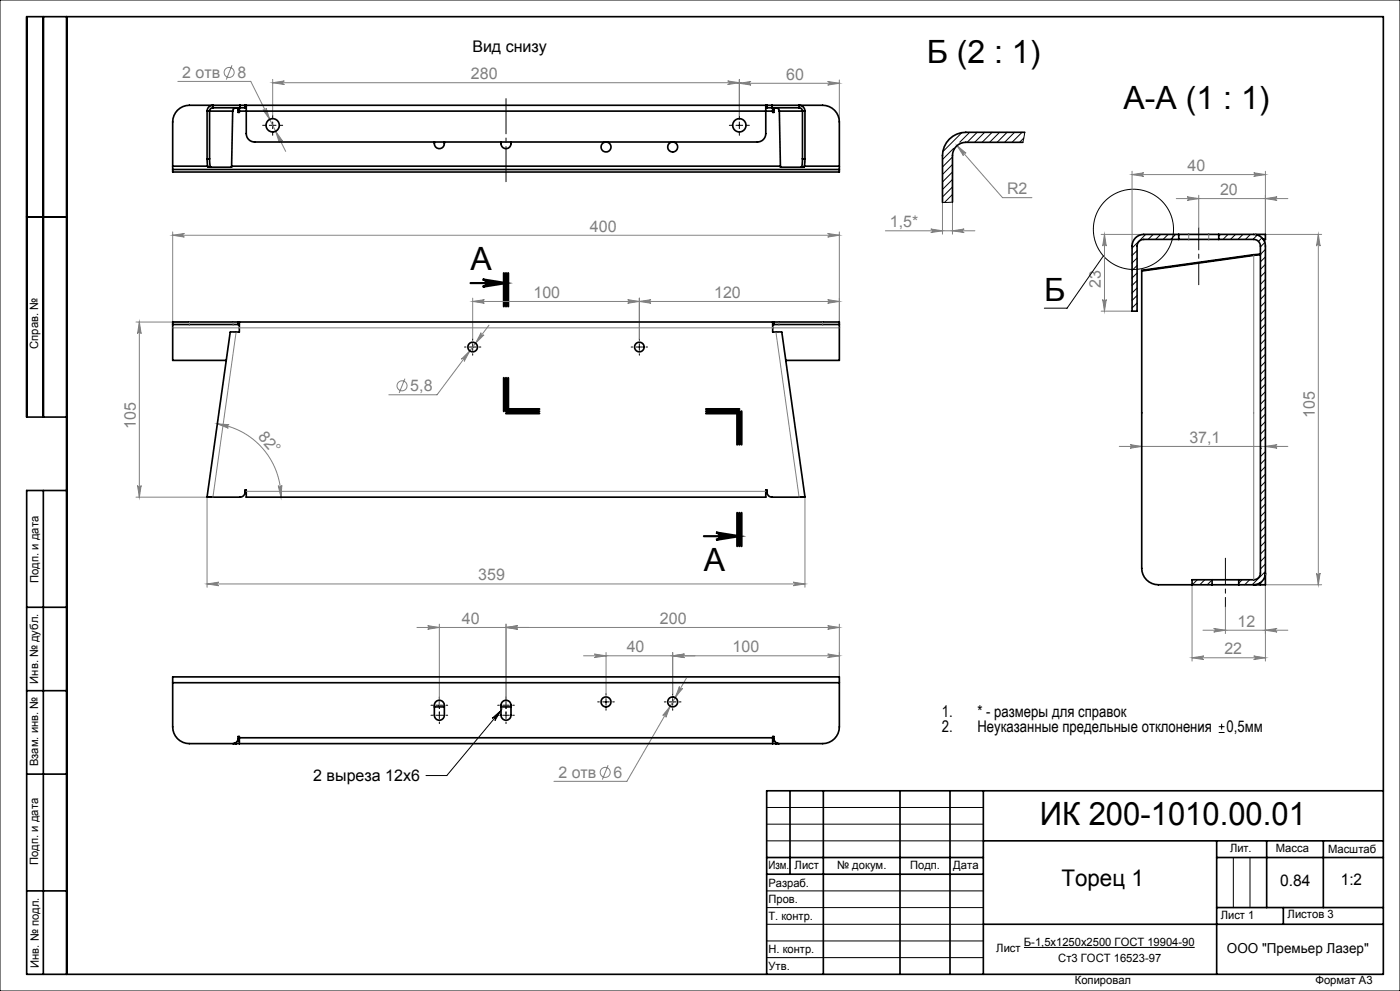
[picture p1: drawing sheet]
<svg xmlns="http://www.w3.org/2000/svg" width="420mm" height="297mm" viewBox="0 0 420 297" stroke-linecap="round" stroke-linejoin="round" font-family="sans-serif">
<g fill="none" stroke="#808080" stroke-width=".3">
<path d="M69.6 19.6l-1.7 4.3M53.3 24.4h21.9l10.5 21M78.9 32.9a.54 .54 0 0 0 .7 .2 .54 .54 0 0 0 .2-.7l1.1 3.4zM81.8 24.8l3.5-.5a.54 .54 0 0 0-.5 .5 .54 .54 0 0 0 .5 .5zM81.8 23.8v10.7M81.8 24.8h140M82.7 39.3l2 2.9a.54 .54 0 0 0-.7-.2 .54 .54 0 0 0-.2 .7zM218.3 24.3l3.5 .5-3.5 .5a.54 .54 0 0 0 .5-.5 .54 .54 0 0 0-.5-.5zM221.8 23.8v10.7M221.8 25h30M221.8 25l3.5-.6a.54 .54 0 0 0-.5 .6 .54 .54 0 0 0 .5 .5zM248.3 24.4l3.5 .6-3.5 .5a.54 .54 0 0 0 .5-.5 .54 .54 0 0 0-.5-.6z"/>
<path d="M251.8 24v12.5M287.1 43.6l13.7 15.6h8.8M287.1 43.6l2.7 2.3a.54 .54 0 0 0-.7 0 .54 .54 0 0 0-.1 .7zM339.6 51.3v22.4M339.6 52.3h40M339.6 52.3l3.5-.5a.54 .54 0 0 0-.5 .5 .54 .54 0 0 0 .5 .6zM352.9 59.5h33.5M356.1 59l3.5 .5-3.5 .6a.54 .54 0 0 0 .5-.6 .54 .54 0 0 0-.5-.5zM359.6 58.5v9.7M376.1 51.8l3.5 .5-3.5 .6a.54 .54 0 0 0 .5-.6 .54 .54 0 0 0-.5-.5zM379.6 59.5l3.5-.5a.54 .54 0 0 0-.5 .5 .54 .54 0 0 0 .5 .6zM379.6 51.3v22.4"/>
<path d="M51.8 69.5v27M51.8 70.5h200M51.8 70.5l3.5-.5a.54 .54 0 0 0-.5 .5 .54 .54 0 0 0 .5 .5zM248.3 70l3.5 .5-3.5 .5a.54 .54 0 0 0 .5-.5 .54 .54 0 0 0-.5-.5zM251.8 69.5v27M265.6 69.2h26.9M279.2 68.6l3.5 .6-3.5 .5a.54 .54 0 0 0 .6-.5 .54 .54 0 0 0-.6-.6zM282.7 60.7v9.5M285.7 69.2l3.5-.6a.54 .54 0 0 0-.5 .6 .54 .54 0 0 0 .5 .5zM285.7 60.6v9.6M330.3 70.3h12.8M331.3 70.3l.6 3.5a.54 .54 0 0 0-.6-.6 .54 .54 0 0 0-.5 .6z"/>
<path d="M331.3 70.3v23M376.1 70.3h20.4M395.5 70.3l.5 3.5a.54 .54 0 0 0-.5-.6 .54 .54 0 0 0-.5 .6zM395.5 70.3v105M40.8 96.5h16M41.8 96.5v52.5M41.8 96.5l.5 3.5a.54 .54 0 0 0-.5-.5 .54 .54 0 0 0-.5 .5zM141.8 90.3l3.5-.5a.54 .54 0 0 0-.5 .5 .54 .54 0 0 0 .5 .6zM141.8 89.3v12.2M141.8 90.3h110M144.3 99.7a.54 .54 0 0 0 .2 .7 .54 .54 0 0 0 .7 0l-2.5 2.4zM146.7 97.5l-15.6 20.8h-14.4"/>
<path d="M188.3 89.8l3.5 .5-3.5 .6a.54 .54 0 0 0 .5-.6 .54 .54 0 0 0-.5-.5zM191.8 90.3l3.5-.5a.54 .54 0 0 0-.5 .5 .54 .54 0 0 0 .5 .6zM191.8 89.3v12.2M248.3 89.8l3.5 .5-3.5 .6a.54 .54 0 0 0 .5-.6 .54 .54 0 0 0-.5-.5zM330.3 93.3h9.3M330.8 89.8a.54 .54 0 0 0 .5 .5 .54 .54 0 0 0 .6-.5l-.6 3.5zM121.5 113.5l-1.7 4.3M138.4 107.6l2.5-2.4-1.6 3.1a.54 .54 0 0 0-.2-.7 .54 .54 0 0 0-.7 0zM65.2 127l3.5 .3a.54 .54 0 0 0-.6 .4 .54 .54 0 0 0 .4 .6zM65.2 127a22.2 22.2 0 0 1 19.1 22M335.8 133.8h50.6M339 133.3l3.5 .5-3.5 .5a.54 .54 0 0 0 .5-.5 .54 .54 0 0 0-.5-.5z"/>
<path d="M379.6 133.8l3.5-.5a.54 .54 0 0 0-.5 .5 .54 .54 0 0 0 .5 .5zM40.8 149h23.1M41.3 145.5a.54 .54 0 0 0 .5 .5 .54 .54 0 0 0 .5-.5l-.5 3.5zM62.1 148.9v27.1M83.5 145.6a.54 .54 0 0 0 .6 .4 .54 .54 0 0 0 .5-.5l-.3 3.5zM241.5 148.9v27.1M62.1 175h179.4M62.1 175l3.5-.5a.54 .54 0 0 0-.5 .5 .54 .54 0 0 0 .5 .5zM238 174.5l3.5 .5-3.5 .5a.54 .54 0 0 0 .5-.5 .54 .54 0 0 0-.5-.5zM357.6 175.3v22.8M376.1 175.3h20.4M379.6 171.8v26.3"/>
<path d="M395 171.8a.54 .54 0 0 0 .5 .5 .54 .54 0 0 0 .5-.5l-.5 3.5zM125.1 188h126.7M128.3 187.5l3.5 .5-3.5 .6a.54 .54 0 0 0 .5-.6 .54 .54 0 0 0-.5-.5zM131.8 187v24.4M151.8 188l3.5-.5a.54 .54 0 0 0-.5 .5 .54 .54 0 0 0 .5 .6zM151.8 187v24.4M178.3 196l3.5 .5-3.5 .6a.54 .54 0 0 0 .5-.6 .54 .54 0 0 0-.5-.5zM181.8 195.5v12.4M201.8 195.5v12.4M201.8 196.5l3.5-.5a.54 .54 0 0 0-.5 .5 .54 .54 0 0 0 .5 .6zM248.3 187.5l3.5 .5-3.5 .6a.54 .54 0 0 0 .5-.6 .54 .54 0 0 0-.5-.5zM248.3 196l3.5 .5-3.5 .6a.54 .54 0 0 0 .5-.6 .54 .54 0 0 0-.5-.5z"/>
<path d="M251.8 187v15.9M251.8 196.5h-76.7M357.6 197.1l3.5-.5a.54 .54 0 0 0-.5 .5 .54 .54 0 0 0 .5 .6zM357.6 197.1h22M360.9 188.9h25.5M364.1 188.3l3.5 .6-3.5 .5a.54 .54 0 0 0 .5-.5 .54 .54 0 0 0-.5-.6zM367.6 181.9v8M376.1 196.6l3.5 .5-3.5 .6a.54 .54 0 0 0 .5-.6 .54 .54 0 0 0-.5-.5zM379.6 188.9l3.5-.6a.54 .54 0 0 0-.5 .6 .54 .54 0 0 0 .5 .5zM201.1 211.7l-1.3 3.3a.54 .54 0 0 0-.2-.8 .54 .54 0 0 0-.8 .2zM203.8 205.8a.54 .54 0 0 0 .2 .7 .54 .54 0 0 0 .8-.2l-2.2 2.8zM205.9 203.2l-17.8 31h-21.9"/>
<path d="M182.4 229.3l-1.7 4.3"/>
<circle cx="68.7" cy="21.7" r="1.5"/>
<circle cx="120.6" cy="115.6" r="1.5"/>
<circle cx="181.6" cy="231.5" r="1.5"/>
</g>
<g fill="none" stroke="#000" stroke-width=".3">
<path d="M0 0h420v297h-420zM80.8 37.6h2M81.8 36.6v2M220.8 37.6h2M221.8 36.6v2M331 76.7l-10.9 15.7h-6.8M140.8 104h2M141.8 103v2M190.8 104h2M191.8 103v2M130.8 211.4h2M131.8 210.4v2"/>
<path d="M147.6 215.3l2.7-2.4-1.8 3.1a.54 .54 0 0 0-.1-.8 .54 .54 0 0 0-.8 .1zM150.3 212.9l-16.3 19.5h-6.2M150.8 211.4h2M151.8 210.4v2M180.8 210.4h2M181.8 209.4v2M200.8 210.4h2M201.8 209.4v2M365.6 219.5h1.8M365.6 217.8h1.8M366.5 216.9v1.8M230 242h65"/>
<path d="M230 247h65M230 252h65M370 257v15M375 257v15M230 267h65M230 272h65M230 277h65M230 282h65M230 287h65M307.2 283.9h51.2"/>
<circle cx="340" cy="68.7" r="12"/>
</g>
<path d="M144.8 83.7l7 1.1-7 1.2a1.12 1.12 0 0 0 1.1-1.2 1.12 1.12 0 0 0-1.1-1.1zM214.8 159.6l7 1.1-7 1.1a1.12 1.12 0 0 0 1.1-1.1 1.12 1.12 0 0 0-1.1-1.1z" fill="none" stroke="#000" stroke-width=".65" stroke-linecap="butt"/>
<g fill="none" stroke="#000" stroke-width=".3" stroke-dasharray="15.2 1.3 1.3 1.3">
<path d="M79.8 37.6h-1M81.8 35.6v-1M81.8 39.6v1M83.8 37.6h1M219.8 37.6h-1M221.8 35.6v-1M221.8 39.6v1M223.8 37.6h1M139.8 104h-.4M141.8 102v-.4M141.8 106v.5M143.8 104h.5"/>
<path d="M189.8 104h-.4M191.8 102v-.4M191.8 106v.5M193.8 104h.5M129.8 211.4h-.5M129.8 214.4h-.5M131.8 213.4v.5M131.8 209.4v-.5M131.8 214.4v1M131.8 214.4h1M131.8 214.4v-1M131.8 214.4h-1"/>
<path d="M131.8 216.4v.5M131.8 212.4v-.5M133.8 211.4h.5M133.8 214.4h.5M149.8 211.4h-.5M149.8 214.4h-.5M151.8 213.4v.5M151.8 209.4v-.5M151.8 214.4v1M151.8 214.4h1M151.8 214.4v-1M151.8 214.4h-1"/>
<path d="M151.8 216.4v.5M151.8 212.4v-.5M153.8 211.4h.5M153.8 214.4h.5M179.8 210.4h-.5M181.8 208.4v-.5M181.8 212.4v.5M183.8 210.4h.5M199.8 210.4h-.5M201.8 208.4v-.5M201.8 212.4v.5M203.8 210.4h.5"/>
</g>
<path d="M151.8 54.5v-24.9" fill="none" stroke="#000" stroke-width=".3" stroke-dasharray="15.2 1.3 1.3 1.3" stroke-dashoffset="4.7"/>
<path d="M367.6 167.3v14.6" fill="none" stroke="#000" stroke-width=".3" stroke-dasharray="15.2 1.3 1.3 1.3" stroke-dashoffset="7.3"/>
<path d="M359.6 68.3v17" fill="none" stroke="#000" stroke-width=".3" stroke-dasharray="15.2 1.3 1.3 1.3" stroke-dashoffset="8.6"/>
<g fill="none" stroke="#000" stroke-width=".65">
<path d="M141.2 84.8h10.6M151.2 81.8v10M151.8 81.8v10M152.5 81.8v10M151.2 113.3v10M151.8 113.3v10h10M152.5 113.3v10zM151.8 123.9h10M151.8 122.6h10M211.8 123.3h10v9.9M211.8 123.9h10M211.8 122.6h10"/>
<path d="M221.2 123.3v9.9M222.5 123.3v9.9M221.2 153.7v10M221.8 153.7v10M222.5 153.7v10M211.2 160.7h10.6"/>
</g>
<g fill="none" stroke="#000" stroke-width=".5">
<path d="M13 5v120M20 5v287M8 65h12M20 125h-12v-120h407v287h-407v-145h12M13 147v145M8 182h12M8 207h12M8 232h12M237 237v25M247 237v55M270 237v55M285 237v55"/>
<path d="M295 237v55M415 237h-185v55M230 257h65M295 252h120M365 252v40M365 257h50M380 252v20M397 252v20M8 267h12M230 262h65M295 277h120M365 272h50"/>
<path d="M385 272v5"/>
</g>
<g fill="#000">
<path d="M147.6 215.3l2.7-2.4-1.8 3.1a.54 .54 0 0 0-.1-.8 .54 .54 0 0 0-.8 .1z"/>
<path d="M144.8 83.7l7 1.1-7 1.2a1.12 1.12 0 0 0 1.1-1.2 1.12 1.12 0 0 0-1.1-1.1zM214.8 159.6l7 1.1-7 1.1a1.12 1.12 0 0 0 1.1-1.1 1.12 1.12 0 0 0-1.1-1.1z"/>
</g>
<g fill="#808080">
<path d="M83.5 145.6a.54 .54 0 0 0 .6 .4 .54 .54 0 0 0 .5-.5l-.3 3.5zM65.2 127l3.5 .3a.54 .54 0 0 0-.6 .4 .54 .54 0 0 0 .4 .6z"/>
<path d="M188.3 89.8l3.5 .5-3.5 .6a.54 .54 0 0 0 .5-.6 .54 .54 0 0 0-.5-.5zM141.8 90.3l3.5-.5a.54 .54 0 0 0-.5 .5 .54 .54 0 0 0 .5 .6zM248.3 89.8l3.5 .5-3.5 .6a.54 .54 0 0 0 .5-.6 .54 .54 0 0 0-.5-.5zM191.8 90.3l3.5-.5a.54 .54 0 0 0-.5 .5 .54 .54 0 0 0 .5 .6zM248.3 196l3.5 .5-3.5 .6a.54 .54 0 0 0 .5-.6 .54 .54 0 0 0-.5-.5zM201.8 196.5l3.5-.5a.54 .54 0 0 0-.5 .5 .54 .54 0 0 0 .5 .6zM151.8 188l3.5-.5a.54 .54 0 0 0-.5 .5 .54 .54 0 0 0 .5 .6zM128.3 187.5l3.5 .5-3.5 .6a.54 .54 0 0 0 .5-.6 .54 .54 0 0 0-.5-.5zM218.3 24.3l3.5 .5-3.5 .5a.54 .54 0 0 0 .5-.5 .54 .54 0 0 0-.5-.5zM81.8 24.8l3.5-.5a.54 .54 0 0 0-.5 .5 .54 .54 0 0 0 .5 .5zM248.3 24.4l3.5 .6-3.5 .5a.54 .54 0 0 0 .5-.5 .54 .54 0 0 0-.5-.6zM221.8 25l3.5-.6a.54 .54 0 0 0-.5 .6 .54 .54 0 0 0 .5 .5zM379.6 59.5l3.5-.5a.54 .54 0 0 0-.5 .5 .54 .54 0 0 0 .5 .6zM356.1 59l3.5 .5-3.5 .6a.54 .54 0 0 0 .5-.6 .54 .54 0 0 0-.5-.5zM285.7 69.2l3.5-.6a.54 .54 0 0 0-.5 .6 .54 .54 0 0 0 .5 .5zM279.2 68.6l3.5 .6-3.5 .5a.54 .54 0 0 0 .6-.5 .54 .54 0 0 0-.6-.6z"/>
<path d="M51.8 70.5l3.5-.5a.54 .54 0 0 0-.5 .5 .54 .54 0 0 0 .5 .5zM248.3 70l3.5 .5-3.5 .5a.54 .54 0 0 0 .5-.5 .54 .54 0 0 0-.5-.5zM144.3 99.7l-1.6 3.1 2.5-2.4a.54 .54 0 0 1-.7 0 .54 .54 0 0 1-.2-.7zM138.4 107.6a.54 .54 0 0 1 .7 0 .54 .54 0 0 1 .2 .7l1.6-3.1zM203.8 205.8l-1.2 3.3 2.2-2.8a.54 .54 0 0 1-.8 .2 .54 .54 0 0 1-.2-.7zM201.1 211.7l-2.3 2.7a.54 .54 0 0 1 .8-.2 .54 .54 0 0 1 .2 .8zM178.3 196l3.5 .5-3.5 .6a.54 .54 0 0 0 .5-.6 .54 .54 0 0 0-.5-.5zM201.8 196.5l3.5-.5a.54 .54 0 0 0-.5 .5 .54 .54 0 0 0 .5 .6zM151.8 188l3.5-.5a.54 .54 0 0 0-.5 .5 .54 .54 0 0 0 .5 .6zM248.3 187.5l3.5 .5-3.5 .6a.54 .54 0 0 0 .5-.6 .54 .54 0 0 0-.5-.5zM82.7 39.3l1.1 3.4a.54 .54 0 0 1 .2-.7 .54 .54 0 0 1 .7 .2zM78.9 32.9l2 2.9-1.1-3.4a.54 .54 0 0 1-.2 .7 .54 .54 0 0 1-.7-.2zM287.1 43.6l1.9 3a.54 .54 0 0 1 .1-.7 .54 .54 0 0 1 .7 0z"/>
<path d="M62.1 175l3.5-.5a.54 .54 0 0 0-.5 .5 .54 .54 0 0 0 .5 .5zM238 174.5l3.5 .5-3.5 .5a.54 .54 0 0 0 .5-.5 .54 .54 0 0 0-.5-.5z"/>
<path d="M339.6 52.3l3.5-.5a.54 .54 0 0 0-.5 .5 .54 .54 0 0 0 .5 .6zM376.1 51.8l3.5 .5-3.5 .6a.54 .54 0 0 0 .5-.6 .54 .54 0 0 0-.5-.5zM357.6 197.1l3.5-.5a.54 .54 0 0 0-.5 .5 .54 .54 0 0 0 .5 .6zM376.1 196.6l3.5 .5-3.5 .6a.54 .54 0 0 0 .5-.6 .54 .54 0 0 0-.5-.5z"/>
<path d="M379.6 188.9l3.5-.6a.54 .54 0 0 0-.5 .6 .54 .54 0 0 0 .5 .5zM364.1 188.3l3.5 .6-3.5 .5a.54 .54 0 0 0 .5-.5 .54 .54 0 0 0-.5-.6z"/>
<path d="M379.6 133.8l3.5-.5a.54 .54 0 0 0-.5 .5 .54 .54 0 0 0 .5 .5zM339 133.3l3.5 .5-3.5 .5a.54 .54 0 0 0 .5-.5 .54 .54 0 0 0-.5-.5z"/>
<path d="M41.8 96.5l.5 3.5a.54 .54 0 0 0-.5-.5 .54 .54 0 0 0-.5 .5zM41.3 145.5a.54 .54 0 0 0 .5 .5 .54 .54 0 0 0 .5-.5l-.5 3.5zM395.5 70.3l.5 3.5a.54 .54 0 0 0-.5-.6 .54 .54 0 0 0-.5 .6zM395 171.8a.54 .54 0 0 0 .5 .5 .54 .54 0 0 0 .5-.5l-.5 3.5zM331.3 70.3l.6 3.5a.54 .54 0 0 0-.6-.6 .54 .54 0 0 0-.5 .6zM330.8 89.8a.54 .54 0 0 0 .5 .5 .54 .54 0 0 0 .6-.5l-.6 3.5z"/>
</g>
<g fill="none" stroke="#000" stroke-width=".5">
<path d="M62.1 33.3h7.7M62.1 33.3v14.3M63.9 32.3v-.7a1.75 1.75 0 0 0-1.8 1.7M63.9 32.3a1.01 1.01 0 0 0-1 1v14.3M63.9 32.3h8.1M69.8 33.3l-.3 16.8h-7l-.4-2.5M70.8 32.3a1.03 1.03 0 0 0-1 1M71.2 32.3l.2 1.4h.4v-.4M71.8 32.3v1M71.8 33.3h160M72 31.6h1.5M72 32.3h1.5"/>
<path d="M72 31.6h-15.2a5 5 0 0 0-5 5v13.2M72 31.6v.7M73.5 31.6v.7M73.5 31.6h156.6M73.5 32.3h.4M73.9 31.6v8.5a2.5 2.5 0 0 0 2.5 2.5h150.8a2.5 2.5 0 0 0 2.5-2.5v-8.5M229.7 32.3h.4M230.1 31.6h1.5M230.1 32.3h1.5M230.1 31.6v.7M231.6 31.6h15.2a5 5 0 0 1 5 5v13.2M231.6 31.6v.7"/>
<path d="M231.6 32.3h8.1M231.8 32.3v1M232.4 32.3l-.2 1.4h-.4v-.4M232.8 32.3a1.03 1.03 0 0 1 1 1M233.8 33.3l.3 16.8h7l.4-2.5M233.8 33.3h7.7M239.7 32.3a1.01 1.01 0 0 1 1 1v14.3M239.7 32.3v-.7a1.75 1.75 0 0 1 1.8 1.7M241.5 33.3v14.3M307.4 39.7h-17.7a7 7 0 0 0-7 7v14M51.8 49.8v1M51.8 50.8v.8h200v-.8"/>
<path d="M51.8 50.8h200M51.8 49.8h10.5M62.1 47.6h.8M62.9 47.6l.3 2.5M69.5 49.8h164.6M130.3 42.6a1.56 1.56 0 0 0 1.5 2 1.56 1.56 0 0 0 1.5-2M150.3 42.6a1.56 1.56 0 0 0 1.5 2 1.56 1.56 0 0 0 1.5-2M240.7 47.6l-.3 2.5M240.7 47.6h.8M241.3 49.8h10.5M251.8 49.8v1M306.8 42.7h-17.1a4 4 0 0 0-4 4v13.9"/>
<path d="M353.6 70.3h-10.5a3.5 3.5 0 0 0-3.5 3.5v19.5h1.5v-19.5a2 2 0 0 1 2-2h10.5M353.6 70.3h12M353.6 71.8h12M353.6 70.3v1.5M365.6 71.8h10.5a2 2 0 0 1 2 2v98a2 2 0 0 1-2 2h-4.5M365.6 70.3h10.5a3.5 3.5 0 0 1 3.5 3.5v101.5h-1.5M365.6 70.3v1.5M376.1 76.3l-33.6 4.7v89.3a5 5 0 0 0 5 5h16.1M376.1 76.3v.2M376.1 76.5l-33.6 4.7M376.6 70.3h3v1.5h-.6M378.1 76.2l-2 .1"/>
<path d="M378.1 76.3l-2 .2M51.8 97.3h19.6M51.8 97.3v10.7h16.1M71.4 96.5h-19.6v.8M71.4 96.5h160.8M71.4 97.3h.4M71.4 96.5v.8M71.8 96.5v3h-2.7l-7 49.4M231.8 96.5v3h2.7l7 49.4M231.8 97.3h.4M232.2 96.5h19.6v.8M232.2 97.3h19.6"/>
<path d="M232.2 96.5v.8M251.8 97.3v10.7h-16.1M62.1 148.9l1.8 .1M63.9 149h8.1a1.63 1.63 0 0 0 1.5-2.1h.4v2.1h155.8v-2.1h.4a1.65 1.65 0 0 0 1.5 2.1h8.1M241.5 148.9l-1.8 .1M363.6 175.3h8M363.6 173.8h8M363.6 173.8h-6v1.5M363.6 173.8v1.5M371.6 175.3h4.5M371.6 173.8v1.5M376.1 175.3h2"/>
<path d="M378.1 174.6v.7M379.6 171.8a3.5 3.5 0 0 1-3.5 3.5M51.8 204.6v-1.7h200v1.7M51.8 204.6v13.3a5 5 0 0 0 5 5h190a5 5 0 0 0 5-5v-13.3M51.8 204.6h200M130.3 211.9h3M130.7 210.4a1.5 1.5 0 0 1 1.6-.4 1.5 1.5 0 0 1 1 1.4v3a1.5 1.5 0 0 1-1.5 1.5 1.5 1.5 0 0 1-1.5-1.5v-3zM150.3 211.9h3M150.7 210.4a1.5 1.5 0 0 1 1.6-.4 1.5 1.5 0 0 1 1 1.4v3a1.5 1.5 0 0 1-1.5 1.5 1.5 1.5 0 0 1-1.5-1.5v-3zM70.8 222.5v.4l-.4-.1M71.2 222.1h.6M71.8 221.1v-.4h-.4a1.65 1.65 0 0 1-1.5 2.2"/>
<path d="M71.8 221.1v1.8M71.8 221.1h160M231.8 221.1v-.4h.4a1.65 1.65 0 0 0 1.5 2.2M231.8 221.1v1.8M231.8 222.1h.6M232.8 222.5v.4l.4-.1"/>
<circle cx="81.8" cy="37.6" r="2"/>
<circle cx="221.8" cy="37.6" r="2"/>
<circle cx="181.8" cy="44.1" r="1.5"/>
<circle cx="201.8" cy="44.1" r="1.5"/>
<circle cx="141.8" cy="104" r="1.45"/>
<circle cx="191.8" cy="104" r="1.45"/>
<circle cx="181.8" cy="210.4" r="1.5"/>
<circle cx="201.8" cy="210.4" r="1.5"/>
</g>
<g fill="none" stroke="#808080" stroke-width=".3">
<path d="M356.6 70.3v1.5M362.6 70.3v1.5M376.1 76.5v97.3M376.6 70.3h.1M51.8 98.3h200M56.8 96.5v.8M69.9 96.5v.8M70.8 99.5l-6.9 49.5M232.8 99.5l6.9 49.5M233.7 96.5v.8M246.8 96.5v.8M73.9 147.3h155.8"/>
<path d="M379.6 172.3h.1"/>
</g>
<g fill="none" stroke="#000" stroke-width=".3">
<path d="M288.6 39.8l-5.8 5.7M290.9 39.7l-3 2.9M293.1 39.7l-3 3M295.4 39.7l-3 3M297.6 39.7l-3 3M299.9 39.7l-3 3M302.1 39.7l-3 3M304.4 39.7l-3 3M306.6 39.7l-3 3M307.4 39.7l-.6 3M285.7 47.1l-3 3M285.7 49.3l-3 3"/>
<path d="M285.7 51.5l-3 3M285.7 53.8l-3 3M285.7 56l-3 3M285.7 58.3l-2.3 2.4M286.1 44.5l-3.4 3.3M307.1 41.4l-1.2 1.3M285.7 60.5v.1M285.7 60.6l-3 .1M341.1 75.1l-1.5 1.5M341.1 77.3l-1.5 1.5M341.1 79.6l-1.5 1.5M343.7 70.3l-4.1 4"/>
<path d="M345.9 70.3l-1.5 1.5M348.2 70.3l-1.5 1.5M350.4 70.3l-1.5 1.5M352.7 70.3l-1.5 1.5M353.6 71.6l-.2 .2M366.2 70.3l-.6 .5M368.4 70.3l-1.5 1.5M370.6 70.3l-1.5 1.5M372.9 70.3l-1.5 1.5M375.1 70.3l-1.5 1.5M377.2 70.4l-1.3 1.4M378.6 71.3l-1.1 1"/>
<path d="M379.4 72.7l-1.3 1.3M379.6 74.7l-1.5 1.5M379.6 77l-1.5 1.5M379.6 79.2l-1.5 1.5M341.1 81.8l-1.5 1.5M341.1 84.1l-1.5 1.5M341.1 86.3l-1.5 1.5M341.1 88.5l-1.5 1.5M341.1 90.8l-1.5 1.5M341.1 93l-.2 .3M379.6 81.5l-1.5 1.5M379.6 83.7l-1.5 1.5"/>
<path d="M379.6 86l-1.5 1.5M379.6 88.2l-1.5 1.5M379.6 90.5l-1.5 1.5M379.6 92.7l-1.5 1.5M379.6 94.9l-1.5 1.5M379.6 97.2l-1.5 1.5M379.6 99.4l-1.5 1.5M379.6 101.7l-1.5 1.5M379.6 103.9l-1.5 1.5M379.6 106.2l-1.5 1.5M379.6 108.4l-1.5 1.5M379.6 110.7l-1.5 1.5"/>
<path d="M379.6 112.9l-1.5 1.5M379.6 115.2l-1.5 1.5M379.6 117.4l-1.5 1.5M379.6 119.6l-1.5 1.5M378.4 134.3l-.3 .3M379.6 121.9l-1.5 1.5M379.6 124.1l-1.5 1.5M379.6 126.4l-1.5 1.5M379.6 128.6l-1.5 1.5M379.6 130.9l-1.5 1.5M379.6 135.4l-1.5 1.5M379.6 137.6l-1.5 1.5"/>
<path d="M379.6 139.9l-1.5 1.5M379.6 142.1l-1.5 1.5M379.6 144.3l-1.5 1.5M379.6 146.6l-1.5 1.5M379.6 148.8l-1.5 1.5M379.6 151.1l-1.5 1.5M379.6 153.3l-1.5 1.5M379.6 155.6l-1.5 1.5M379.6 157.8l-1.5 1.5M359.2 173.8l-1.5 1.5M361.4 173.8l-1.5 1.5M363.6 173.8l-1.4 1.5"/>
<path d="M372.7 173.8l-1.1 1M374.9 173.8l-1.5 1.5M379.6 160.1l-1.5 1.5M379.6 162.3l-1.5 1.5M379.6 164.5l-1.5 1.5M379.6 166.8l-1.5 1.5M379.6 169l-1.5 1.5M379.6 171.3l-4 4"/>
</g>
<g font-size="9.6">
<text x="278" y="19">Б (2 : 1)</text>
<text x="337.1" y="32.6">А-А (1 : 1)</text>
<text x="141.2" y="81">А</text>
<text x="313.3" y="90.3">Б</text>
<text x="211.2" y="171.2">А</text>
<text x="311.9" y="247.3">ИК 200-1010.00.01</text>
</g>
<text font-size="6.9" x="318.4" y="265.6">Торец 1</text>
<g font-size="4.8">
<text x="141.7" y="15.5">Вид снизу</text>
<text x="282.6" y="214.9">1.</text>
<text x="293.3" y="214.9">* - размеры для справок</text>
<text x="282.6" y="219.4">2.</text>
<text x="293.3" y="219.4">Неуказанные предельные отклонения</text>
<text x="368" y="219.4">0,5мм</text>
<text x="94" y="234.1">2 выреза 12х6</text>
<text x="384" y="265.6">0.84</text>
<text x="402.3" y="265.3">1:2</text>
</g>
<g font-size="4.8" fill="#808080">
<text x="54.7" y="23.3">2 отв</text>
<text x="71.2" y="23.3">8</text>
<text x="141.3" y="23.7">280</text>
<text x="235.9" y="23.9">60</text>
<text x="356.3" y="51.2">40</text>
<text x="302.1" y="58.2">R2</text>
<text x="366" y="58.4">20</text>
<text x="177" y="69.4">400</text>
<text x="267" y="68.1">1,5*</text>
<text x="160" y="89.3">100</text>
<text x="214.2" y="89.3">120</text>
<text x="330.3" y="86.4" transform="rotate(-90 330.3 86.4)">23</text>
<text x="123.1" y="117.2">5,8</text>
<text x="394.4" y="125.3" transform="rotate(-90 394.4 125.3)">105</text>
<text x="40.7" y="128.6" transform="rotate(-90 40.7 128.6)">105</text>
<text x="77.2" y="131" transform="rotate(49 77.2 131)">82°</text>
<text x="356.8" y="132.7">37,1</text>
<text x="143.5" y="173.9">359</text>
<text x="138.6" y="187">40</text>
<text x="198" y="187">200</text>
<text x="371.2" y="187.8">12</text>
<text x="188" y="195.5">40</text>
<text x="219.8" y="195.5">100</text>
<text x="367.3" y="196.1">22</text>
<text x="167.5" y="233.1">2 отв</text>
<text x="184" y="233.1">6</text>
</g>
<text font-size="4.1" x="368.1" y="285.6">ООО &quot;Премьер Лазер&quot;</text>
<g font-size="3.4">
<text x="11.5" y="104.5" transform="rotate(-90 11.5 104.5)">Справ. №</text>
<text x="11.6" y="174.7" transform="rotate(-90 11.6 174.7)">Подп. и дата</text>
<text x="11.4" y="204.9" transform="rotate(-90 11.4 204.9)">Инв. № дубл.</text>
<text x="11.4" y="229.6" transform="rotate(-90 11.4 229.6)">Взам. инв. №</text>
<text x="369" y="255.5">Лит.</text>
<text x="382.8" y="255.5">Масса</text>
<text x="398.4" y="255.6">Масштаб</text>
<text x="11.4" y="259.2" transform="rotate(-90 11.4 259.2)">Подп. и дата</text>
<text x="230.5" y="260.5">Изм.</text>
<text x="238.4" y="260.4">Лист</text>
<text x="251.1" y="260.4">№ докум.</text>
<text x="273" y="260.4">Подп.</text>
<text x="286" y="260.4">Дата</text>
<text x="230.5" y="265.7">Разраб.</text>
<text x="230.5" y="275.7">Т. контр.</text>
<text x="230.6" y="270.7">Пров.</text>
<text x="366.2" y="275.3">Лист 1</text>
<text x="386.3" y="275.2">Листов 3</text>
<text x="230.6" y="285.7">Н. контр.</text>
<text x="298.9" y="285.3">Лист</text>
<text x="307.2" y="283.6">Б-1,5х1250х2500 ГОСТ 19904-90</text>
<text x="11.6" y="290" transform="rotate(-90 11.6 290)">Инв. № подл.</text>
<text x="230.6" y="290.7">Утв.</text>
<text x="317.5" y="288.2">Ст3 ГОСТ 16523-97</text>
<text x="322.5" y="295">Копировал</text>
<text x="394.6" y="295">Формат А3</text>
</g>
</svg>
